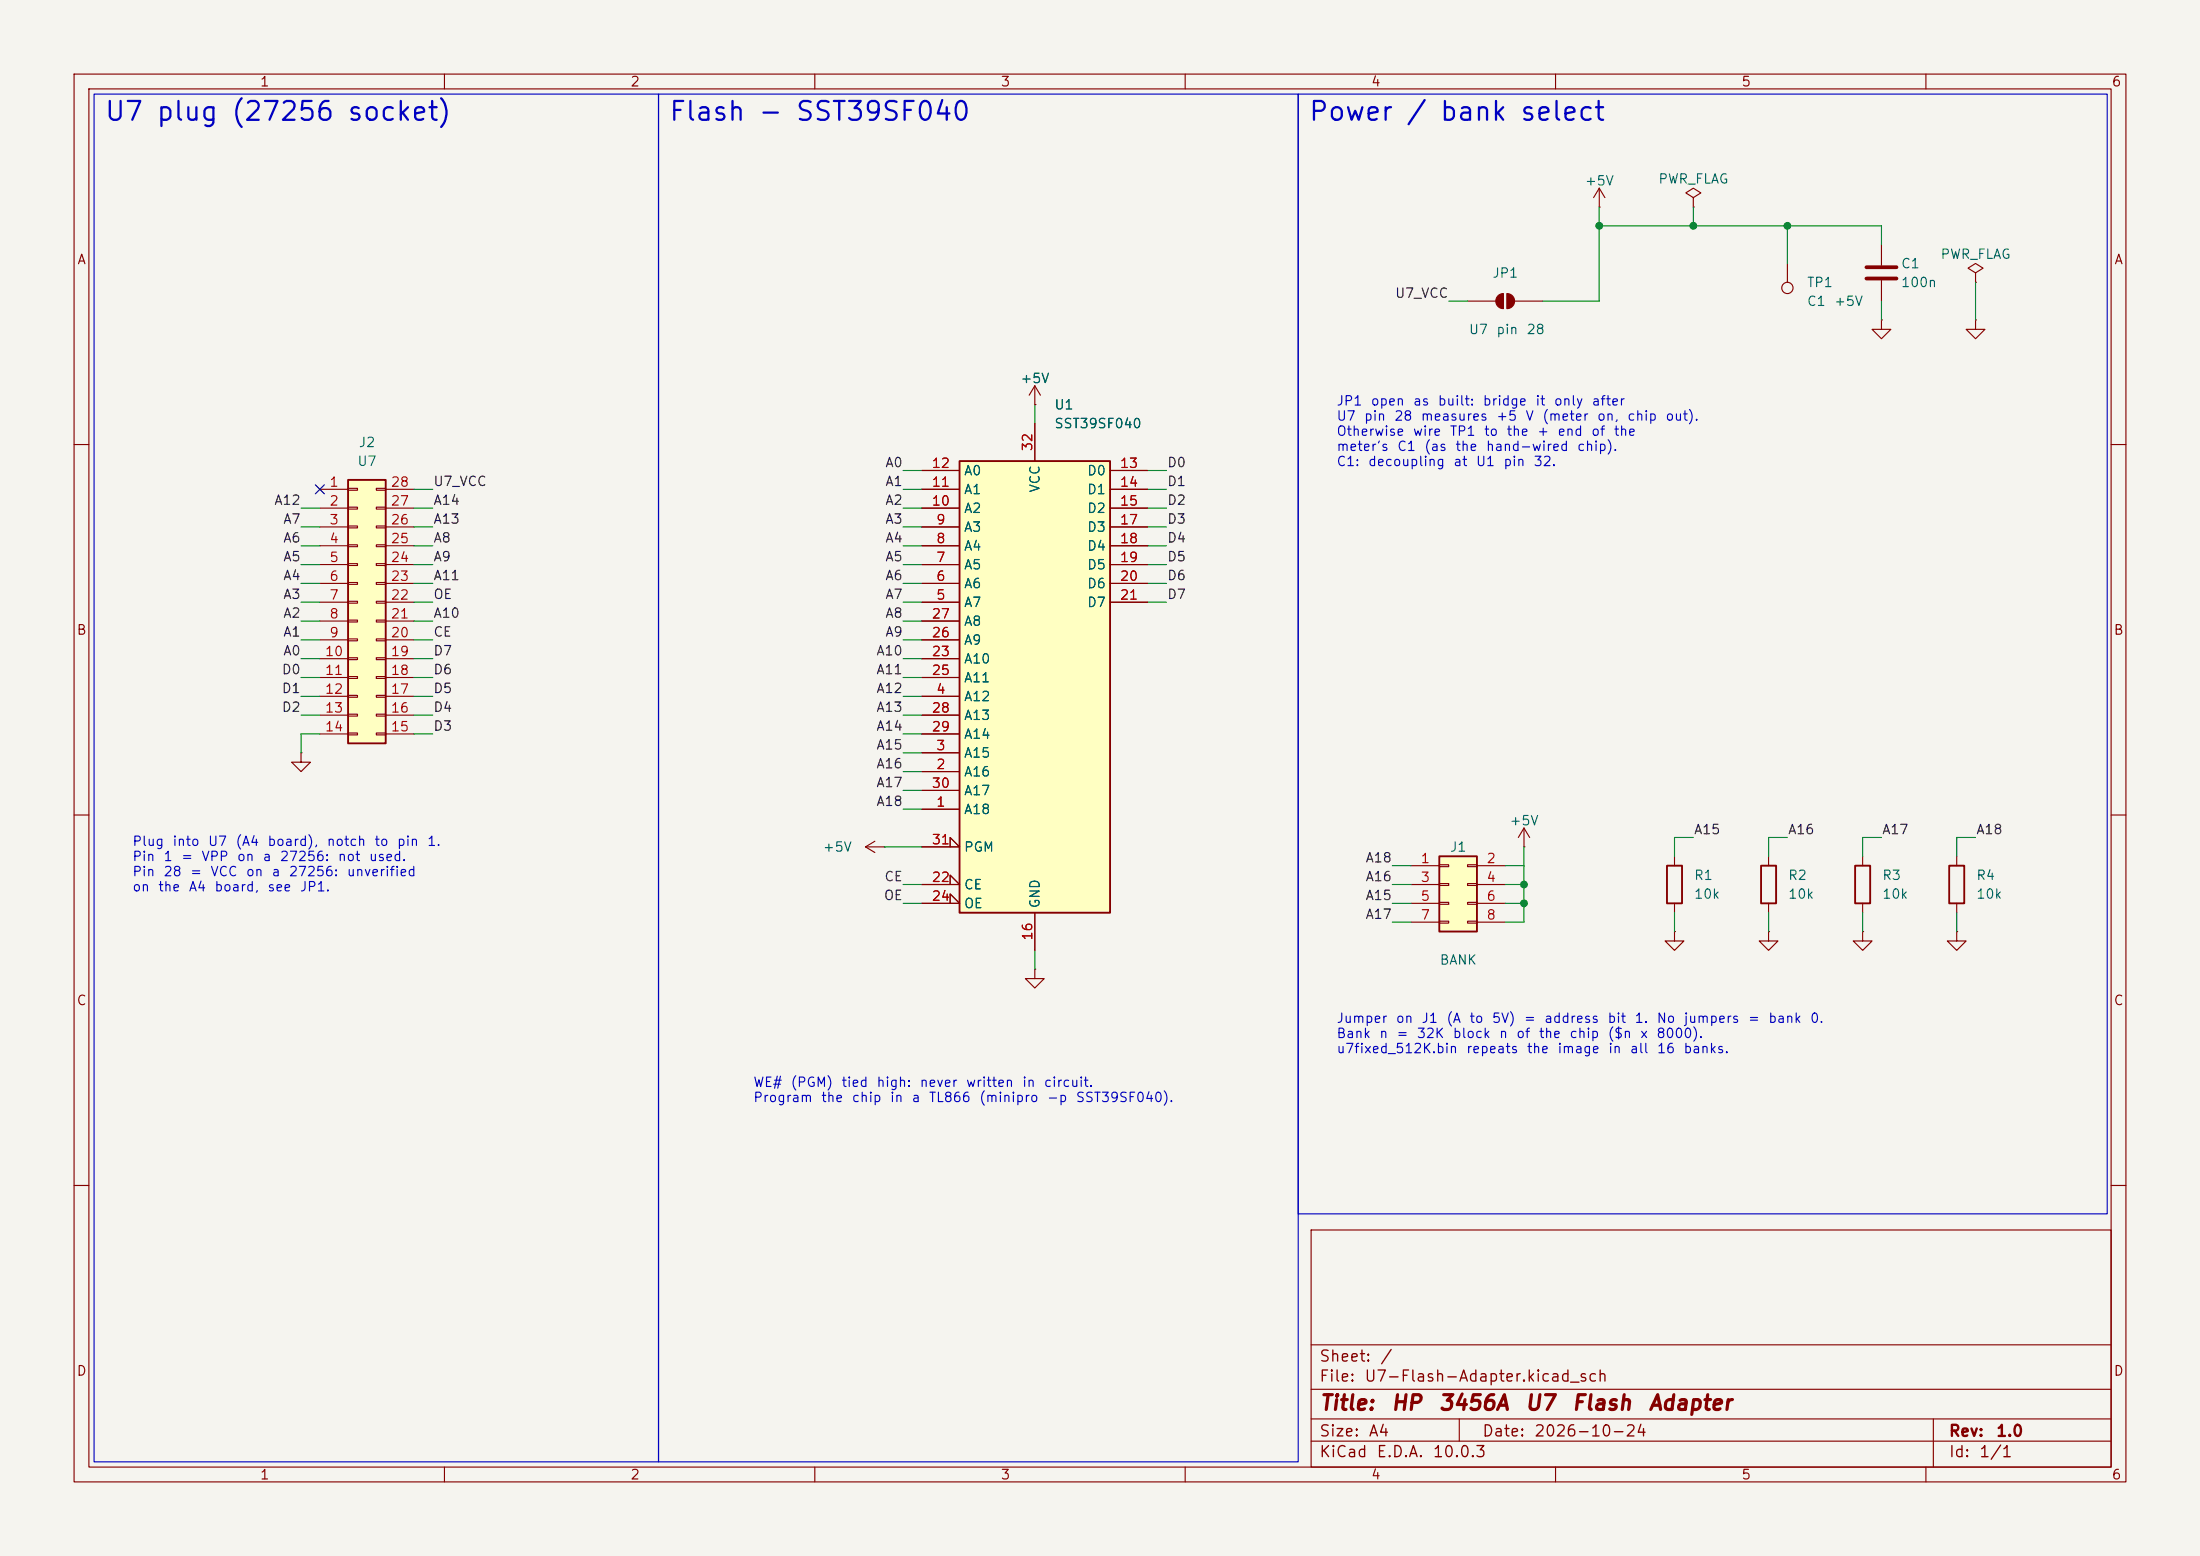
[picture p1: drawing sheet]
<svg xmlns="http://www.w3.org/2000/svg" width="297mm" height="210mm" viewBox="0 0 297 210" stroke-linecap="round" stroke-linejoin="round" font-family="sans-serif">
<path d="M0 0h297v210h-297z" fill="#f5f4ef" stroke="#f5f4ef" stroke-width=".14"/>
<g fill="none" stroke="#840000" stroke-width=".15">
<path d="M10 10h277v190h-277zM12 12h273v186h-273zM60 10v2M110 10v2M160 10v2M210 10v2M260 10v2M10 60h2M285 60h2M10 110h2M226.1 115.6v1.2M285 110h2"/>
<path d="M226.1 121.9v1.3M10 160h2M177 166h108v32h-108zM285 160h2M60 198v2M110 198v2M160 198v2M177 194.5h108M177 191.5h108M177 187.5h108M177 181.5h108M197 191.5v3"/>
<path d="M210 198v2M260 198v2M261 191.5v6.5"/>
</g>
<path d="M225 116.8h2.1v5.1h-2.1z" fill="none" stroke="#840000" stroke-width=".25"/>
<path d="M194.3 115.6h5.1v10.1h-5.1z" fill="#ffffc2"/>
<path d="M194.3 115.6h5.1v10.1h-5.1zM250.4 116.8h2.1v5.1h-2.1z" fill="none" stroke="#840000" stroke-width=".25"/>
<g fill="none" stroke="#840000" stroke-width=".15">
<path d="M40.6 101.6v1.3h1.3l-1.3 1.2-1.2-1.2h1.2M40.6 101.6h.1M190.5 116.8h3.8M190.5 119.4h3.8M194.3 116.7h1.3v.3h-1.3zM194.3 119.3h1.3v.2h-1.3zM198.1 116.7h1.3v.3h-1.3zM198.1 119.3h1.3v.2h-1.3zM199.4 116.8h3.8M199.4 119.4h3.8M251.5 115.6v1.2M190.5 121.9h3.8"/>
<path d="M190.5 124.5h3.8M194.3 121.8h1.3v.2h-1.3zM194.3 124.3h1.3v.3h-1.3zM198.1 121.8h1.3v.2h-1.3zM198.1 124.3h1.3v.3h-1.3zM199.4 121.9h3.8M199.4 124.5h3.8M226.1 125.7v1.3h1.2l-1.2 1.3-1.3-1.3h1.3M226.1 125.7h.1M238.8 125.7v1.3h1.2l-1.2 1.3-1.3-1.3h1.3M238.8 125.7h.1M251.5 125.7v1.3h1.2l-1.2 1.3-1.3-1.3h1.3"/>
<path d="M251.5 125.7h.1M251.5 121.9v1.3"/>
</g>
<path d="M47 64.8h5.1v35.5h-5.1z" fill="#ffffc2"/>
<path d="M47 64.8h5.1v35.5h-5.1zM237.7 116.8h2.1v5.1h-2.1z" fill="none" stroke="#840000" stroke-width=".25"/>
<g fill="none" stroke="#840000" stroke-width=".15">
<path d="M241.3 35.6v2.5M139.7 54.6h.1M139.7 52.1l-.8 1.2M139.7 52.1l.8 1.2M139.7 52.1v2.5M43.2 66h3.8M43.2 68.6h3.8M43.2 71.1h3.8M43.2 73.7h3.8M43.2 76.2h3.8M43.2 78.7h3.8M47 65.9h1.3v.3h-1.3z"/>
<path d="M47 68.5h1.3v.2h-1.3zM47 71h1.3v.2h-1.3zM47 73.5h1.3v.3h-1.3zM47 76.1h1.3v.2h-1.3zM47 78.6h1.3v.3h-1.3zM50.8 65.9h1.3v.3h-1.3zM50.8 68.5h1.3v.2h-1.3zM50.8 71h1.3v.2h-1.3zM50.8 73.5h1.3v.3h-1.3zM50.8 76.1h1.3v.2h-1.3zM50.8 78.6h1.3v.3h-1.3zM52.1 66h3.8"/>
<path d="M52.1 68.6h3.8M52.1 71.1h3.8M52.1 73.7h3.8M52.1 76.2h3.8M52.1 78.7h3.8M43.2 81.3h3.8M43.2 83.8h3.8M43.2 86.4h3.8M43.2 88.9h3.8M43.2 91.4h3.8M43.2 94h3.8M43.2 96.5h3.8"/>
<path d="M43.2 99.1h3.8M47 81.2h1.3v.2h-1.3zM47 83.7h1.3v.2h-1.3zM47 86.2h1.3v.3h-1.3zM47 88.8h1.3v.2h-1.3zM47 91.3h1.3v.3h-1.3zM47 93.9h1.3v.2h-1.3zM47 96.4h1.3v.2h-1.3zM47 98.9h1.3v.3h-1.3zM50.8 81.2h1.3v.2h-1.3zM50.8 83.7h1.3v.2h-1.3zM50.8 86.2h1.3v.3h-1.3z"/>
<path d="M50.8 88.8h1.3v.2h-1.3zM50.8 91.3h1.3v.3h-1.3zM50.8 93.9h1.3v.2h-1.3zM50.8 96.4h1.3v.2h-1.3zM50.8 98.9h1.3v.3h-1.3zM52.1 81.3h3.8M52.1 83.8h3.8M52.1 86.4h3.8M52.1 88.9h3.8M52.1 91.4h3.8M52.1 94h3.8M52.1 96.5h3.8"/>
<path d="M52.1 99.1h3.8M116.8 114.3l1.3 .8M116.8 114.3h2.6M118.1 113.5l-1.3 .8M119.4 114.3h.1M238.8 115.6v1.2M238.8 121.9v1.3M264.2 125.7v1.3h1.2l-1.2 1.3-1.3-1.3h1.3M264.2 125.7h.1"/>
<circle cx="241.3" cy="38.9" r=".76"/>
</g>
<path d="M129.5 62.2h20.4v61h-20.4z" fill="#ffffc2"/>
<path d="M129.5 62.2h20.4v61h-20.4zM263.1 116.8h2.1v5.1h-2.1z" fill="none" stroke="#840000" stroke-width=".25"/>
<g fill="none" stroke="#840000" stroke-width=".15">
<path d="M202.9 39.6v2.1M203.5 39.6v2.1M215.9 27.9h.1M215.9 25.4l-.8 1.3M215.9 25.4l.8 1.3M215.9 25.4v2.5M228.6 26.7l1-.7-1-.6-1 .6 1 .7v1.2M228.6 27.9h.1M254 33v2.8M254 37.8v2.8M266.7 36.8l1-.6-1-.6-1 .6 1 .6v1.3M266.7 38.1h.1"/>
<path d="M139.7 54.6h.1M139.7 57.2v5M198.1 40.6h3.8M204.5 40.6h3.8M254 43.2v1.3h1.3l-1.3 1.2-1.3-1.2h1.3M254 43.2h.1M266.7 43.2v1.3h1.3l-1.3 1.2-1.3-1.2h1.3M266.7 43.2h.1M124.5 78.7h5M124.5 76.2h5M124.5 73.7h5M124.5 71.1h5"/>
<path d="M124.5 68.6h5M124.5 66h5M124.5 63.5h5M149.9 78.7h5M149.9 76.2h5M149.9 73.7h5M149.9 71.1h5M149.9 68.6h5M149.9 66h5M149.9 63.5h5M124.5 94h5M124.5 81.3h5"/>
<path d="M124.5 88.9h5M124.5 91.4h5M124.5 86.4h5M124.5 83.8h5M124.5 96.5h5M124.5 99.1h5M149.9 81.3h5M124.5 119.4h5l-1.2-1.3v1.3M124.5 114.3h5l-1.2-1.3v1.3M124.5 109.2h5M124.5 104.1h5M124.5 101.6h5"/>
<path d="M124.5 106.7h5M205.7 114.3h.1M205.7 111.8l-.7 1.2M205.7 111.8l.8 1.2M205.7 111.8v2.5M264.2 115.6v1.2M124.5 121.9h5l-1.2-1.2v1.2M139.7 130.8v1.3h1.3l-1.3 1.3-1.3-1.3h1.3M139.7 130.8h.1M139.7 123.2v5.1M264.2 121.9v1.3"/>
</g>
<path d="M252 36.1h4M252 37.6h4" fill="none" stroke="#840000" stroke-width=".51"/>
<g fill="#840000" stroke="#840000" stroke-width=".15">
<path d="M202.2 39.9l.4-.2 .3-.1v2.1a1.02 1.02 0 0 1-.9-.7 1.02 1.02 0 0 1 .2-1.1z"/>
<path d="M203.5 39.6a1.02 1.02 0 0 1 1 1 1.02 1.02 0 0 1-1 1.1z"/>
</g>
<g fill="none" stroke="#009600" stroke-width=".15">
<path d="M215.9 27.9v12.7h-7.6M215.9 30.5h38.1v2.5M228.6 27.9v2.6M241.3 30.5v5.1M266.7 38.1v5.1M139.7 54.6v2.6M195.6 40.6h2.5M254 40.6v2.6M40.6 78.7h2.6M40.6 76.2h2.6M40.6 73.7h2.6M40.6 71.1h2.6"/>
<path d="M40.6 68.6h2.6M55.9 78.7h2.5M55.9 76.2h2.5M55.9 73.7h2.5M55.9 71.1h2.5M55.9 68.6h2.5M55.9 66h2.5M121.9 63.5h2.6M121.9 78.7h2.6M121.9 76.2h2.6M121.9 73.7h2.6M121.9 71.1h2.6"/>
<path d="M121.9 68.6h2.6M121.9 66h2.6M154.9 63.5h2.6M154.9 78.7h2.6M154.9 76.2h2.6M154.9 73.7h2.6M154.9 71.1h2.6M154.9 68.6h2.6M154.9 66h2.6M40.6 81.3h2.6M40.6 94h2.6M40.6 83.8h2.6"/>
<path d="M40.6 91.4h2.6M40.6 96.5h2.6M40.6 88.9h2.6M40.6 86.4h2.6M43.2 99.1h-2.6v2.5M55.9 81.3h2.5M55.9 94h2.5M55.9 83.8h2.5M55.9 91.4h2.5M55.9 96.5h2.5M55.9 88.9h2.5M55.9 86.4h2.5"/>
<path d="M55.9 99.1h2.5M121.9 81.3h2.6M121.9 94h2.6M121.9 83.8h2.6M121.9 91.4h2.6M121.9 96.5h2.6M121.9 88.9h2.6M121.9 86.4h2.6M121.9 99.1h2.6M154.9 81.3h2.6M119.4 114.3h5.1M121.9 109.2h2.6"/>
<path d="M121.9 106.7h2.6M121.9 104.1h2.6M121.9 119.4h2.6M121.9 101.6h2.6M188 119.4h2.5M188 116.8h2.5M203.2 119.4h2.5M203.2 116.8h2.5M205.7 114.3v10.2h-2.5M228.6 113h-2.5v2.6M241.3 113h-2.5v2.6M254 113h-2.5v2.6"/>
<path d="M266.7 113h-2.5v2.6M121.9 121.9h2.6M139.7 128.3v2.5M188 121.9h2.5M188 124.5h2.5M203.2 121.9h2.5M226.1 123.2v2.5M238.8 123.2v2.5M251.5 123.2v2.5M264.2 123.2v2.5"/>
</g>
<path d="M42.6 65.4l1.2 1.2M43.8 65.4l-1.2 1.2" fill="none" stroke="#000084" stroke-width=".15"/>
<path d="M12.7 12.7h76.2v184.6h-76.2zM88.9 12.7h86.4v184.6h-86.4zM175.3 12.7h109.2v151.1h-109.2z" fill="none" stroke="#0000c2" stroke-width=".15"/>
<g fill="#009600" stroke="#009600" stroke-width=".14">
<circle cx="215.9" cy="30.5" r=".46"/>
<circle cx="228.6" cy="30.5" r=".46"/>
<circle cx="241.3" cy="30.5" r=".46"/>
<circle cx="205.7" cy="119.4" r=".46"/>
<circle cx="205.7" cy="121.9" r=".46"/>
</g>
<g font-size="2.5" fill="#0000c2">
<text x="14" y="16.9">U7 plug (27256 socket)</text>
<text x="90.2" y="16.9">Flash - SST39SF040</text>
<text x="176.5" y="16.9">Power / bank select</text>
</g>
<g font-size="2" fill="#840000">
<text x="178" y="190.8">Title:</text>
<text x="187.7" y="190.8">HP</text>
<text x="194.1" y="190.8">3456A</text>
<text x="205.7" y="190.8">U7</text>
<text x="212.1" y="190.8">Flash</text>
<text x="222.4" y="190.8">Adapter</text>
</g>
<g font-size="1.5" fill="#840000">
<text x="178" y="184.2">Sheet:</text>
<text x="186.2" y="184.2">/</text>
<text x="178" y="186.9">File:</text>
<text x="184.1" y="186.9">U7-Flash-Adapter.kicad_sch</text>
<text x="178" y="197.1">KiCad</text>
<text x="178" y="194.3">Size:</text>
<text x="184.7" y="194.3">A4</text>
<text x="185.7" y="197.1">E.D.A.</text>
<text x="193.3" y="197.1">10.0.3</text>
<text x="200" y="194.3">Date:</text>
<text x="207" y="194.3">2026-10-24</text>
<text x="263" y="194.3">Rev:</text>
<text x="263" y="197.1">Id:</text>
<text x="267.1" y="197.1">1/1</text>
<text x="269.4" y="194.3">1.0</text>
</g>
<g font-size="1.3" fill="#840000">
<text x="35" y="12">1</text>
<text x="85" y="12">2</text>
<text x="135" y="12">3</text>
<text x="185" y="12">4</text>
<text x="235" y="12">5</text>
<text x="285" y="12">6</text>
<text x="10.3" y="36">A</text>
<text x="285.3" y="36">A</text>
<text x="10.3" y="86">B</text>
<text x="285.3" y="86">B</text>
<text x="10.3" y="136">C</text>
<text x="285.3" y="136">C</text>
<text x="10.3" y="186">D</text>
<text x="285.3" y="186">D</text>
<text x="35" y="200">1</text>
<text x="85" y="200">2</text>
<text x="135" y="200">3</text>
<text x="185" y="200">4</text>
<text x="235" y="200">5</text>
<text x="285" y="200">6</text>
</g>
<g font-size="1.3" fill="#006464">
<text x="213.9" y="25.4">+5V</text>
<text x="223.8" y="25.1">PWR_FLAG</text>
<text x="261.9" y="35.3">PWR_FLAG</text>
<text x="201.4" y="37.8">JP1</text>
<text x="243.8" y="39.1">TP1</text>
<text x="243.8" y="41.6">C1</text>
<text x="247.5" y="41.6">+5V</text>
<text x="256.5" y="36.5">C1</text>
<text x="256.5" y="39.1">100n</text>
<text x="198.2" y="45.4">U7</text>
<text x="201.9" y="45.4">pin</text>
<text x="206" y="45.4">28</text>
<text x="137.7" y="52">+5V</text>
<text x="142.2" y="55.6">U1</text>
<text x="142.2" y="58.1">SST39SF040</text>
<text x="48.2" y="63.2">U7</text>
<text x="48.3" y="60.7">J2</text>
<text x="130" y="64.5">A0</text>
<text x="146.7" y="64.5">D0</text>
<text x="130" y="69.6">A2</text>
<text x="130" y="67">A1</text>
<text x="140.7" y="66.6" transform="rotate(-90 140.7 66.6)">VCC</text>
<text x="146.7" y="67">D1</text>
<text x="146.7" y="69.6">D2</text>
<text x="130" y="77.2">A5</text>
<text x="130" y="74.6">A4</text>
<text x="130" y="72.1">A3</text>
<text x="146.7" y="72.1">D3</text>
<text x="146.7" y="74.6">D4</text>
<text x="146.7" y="77.2">D5</text>
<text x="130" y="82.3">A7</text>
<text x="130" y="79.7">A6</text>
<text x="146.7" y="79.7">D6</text>
<text x="146.7" y="82.3">D7</text>
<text x="130" y="89.9">A10</text>
<text x="130" y="87.3">A9</text>
<text x="130" y="84.8">A8</text>
<text x="130" y="95">A12</text>
<text x="130" y="92.4">A11</text>
<text x="130" y="97.5">A13</text>
<text x="130" y="100">A14</text>
<text x="130" y="105.1">A16</text>
<text x="130" y="102.6">A15</text>
<text x="130" y="107.7">A17</text>
<text x="130" y="110.2">A18</text>
<text x="203.7" y="111.7">+5V</text>
<text x="111" y="115.3">+5V</text>
<text x="130" y="115.3">PGM</text>
<text x="195.7" y="115.3">J1</text>
<text x="228.6" y="119.1">R1</text>
<text x="241.3" y="119.1">R2</text>
<text x="254" y="119.1">R3</text>
<text x="266.7" y="119.1">R4</text>
<text x="130" y="120.4">CE</text>
<text x="130" y="122.9">OE</text>
<text x="140.7" y="122.7" transform="rotate(-90 140.7 122.7)">GND</text>
<text x="228.6" y="121.6">10k</text>
<text x="241.3" y="121.6">10k</text>
<text x="254" y="121.6">10k</text>
<text x="266.7" y="121.6">10k</text>
<text x="194.3" y="130.5">BANK</text>
</g>
<g font-size="1.3" fill="#0f0f0f">
<text x="188.2" y="40.5">U7_VCC</text>
<text x="58.4" y="65.9">U7_VCC</text>
<text x="119.4" y="63.4">A0</text>
<text x="119.4" y="65.9">A1</text>
<text x="157.5" y="65.9">D1</text>
<text x="157.5" y="63.4">D0</text>
<text x="36.9" y="68.5">A12</text>
<text x="38.1" y="71">A7</text>
<text x="58.4" y="71">A13</text>
<text x="58.4" y="68.5">A14</text>
<text x="119.4" y="71">A3</text>
<text x="119.4" y="68.5">A2</text>
<text x="157.5" y="71">D3</text>
<text x="157.5" y="68.5">D2</text>
<text x="38.1" y="73.5">A6</text>
<text x="38.1" y="76.1">A5</text>
<text x="58.4" y="76.1">A9</text>
<text x="58.4" y="73.5">A8</text>
<text x="119.4" y="73.5">A4</text>
<text x="119.4" y="76.1">A5</text>
<text x="157.5" y="73.5">D4</text>
<text x="157.5" y="76.1">D5</text>
<text x="38.1" y="78.6">A4</text>
<text x="38.1" y="81.2">A3</text>
<text x="38.1" y="83.7">A2</text>
<text x="58.4" y="78.6">A11</text>
<text x="58.4" y="81.2">OE</text>
<text x="58.4" y="83.7">A10</text>
<text x="119.4" y="83.7">A8</text>
<text x="119.4" y="78.6">A6</text>
<text x="119.4" y="81.2">A7</text>
<text x="157.5" y="78.6">D6</text>
<text x="157.5" y="81.2">D7</text>
<text x="38.1" y="86.2">A1</text>
<text x="38.1" y="88.8">A0</text>
<text x="58.4" y="88.8">D7</text>
<text x="58.4" y="86.2">CE</text>
<text x="118.2" y="88.8">A10</text>
<text x="119.4" y="86.2">A9</text>
<text x="38" y="91.3">D0</text>
<text x="38" y="93.9">D1</text>
<text x="58.4" y="93.9">D5</text>
<text x="58.4" y="91.3">D6</text>
<text x="118.2" y="91.3">A11</text>
<text x="118.2" y="93.9">A12</text>
<text x="38" y="96.4">D2</text>
<text x="58.4" y="98.9">D3</text>
<text x="58.4" y="96.4">D4</text>
<text x="118.2" y="96.4">A13</text>
<text x="118.2" y="98.9">A14</text>
<text x="118.2" y="101.5">A15</text>
<text x="118.2" y="106.6">A17</text>
<text x="118.2" y="104">A16</text>
<text x="118.2" y="109.1">A18</text>
<text x="228.6" y="112.9">A15</text>
<text x="241.3" y="112.9">A16</text>
<text x="254" y="112.9">A17</text>
<text x="266.7" y="112.9">A18</text>
<text x="119.3" y="119.3">CE</text>
<text x="184.2" y="119.3">A16</text>
<text x="184.2" y="116.7">A18</text>
<text x="119.2" y="121.8">OE</text>
<text x="184.2" y="121.8">A15</text>
<text x="184.2" y="124.3">A17</text>
</g>
<g font-size="1.3" fill="#0000c2">
<text x="180.3" y="55.1">JP1</text>
<text x="180.3" y="57.1">U7</text>
<text x="180.3" y="59.1">Otherwise</text>
<text x="184.1" y="57.1">pin</text>
<text x="185" y="55.1">open</text>
<text x="188.1" y="57.1">28</text>
<text x="190.6" y="59.1">wire</text>
<text x="190.7" y="55.1">as</text>
<text x="191.7" y="57.1">measures</text>
<text x="194" y="55.1">built:</text>
<text x="195.6" y="59.1">TP1</text>
<text x="200.1" y="55.1">bridge</text>
<text x="200.2" y="59.1">to</text>
<text x="201.9" y="57.1">+5</text>
<text x="203.3" y="59.1">the</text>
<text x="205.8" y="57.1">V</text>
<text x="207.2" y="55.1">it</text>
<text x="207.4" y="59.1">+</text>
<text x="208.1" y="57.1">(meter</text>
<text x="209.7" y="55.1">only</text>
<text x="210.2" y="59.1">end</text>
<text x="214.7" y="59.1">of</text>
<text x="214.8" y="55.1">after</text>
<text x="215.5" y="57.1">on,</text>
<text x="217.8" y="59.1">the</text>
<text x="219.6" y="57.1">chip</text>
<text x="224.7" y="57.1">out).</text>
<text x="180.3" y="61.2">meter's</text>
<text x="180.3" y="63.2">C1:</text>
<text x="184.6" y="63.2">decoupling</text>
<text x="188.5" y="61.2">C1</text>
<text x="192.2" y="61.2">(as</text>
<text x="196.1" y="63.2">at</text>
<text x="196.4" y="61.2">the</text>
<text x="199.2" y="63.2">U1</text>
<text x="200.5" y="61.2">hand-wired</text>
<text x="202.9" y="63.2">pin</text>
<text x="206.9" y="63.2">32.</text>
<text x="212.8" y="61.2">chip).</text>
<text x="17.8" y="114.5">Plug</text>
<text x="17.8" y="116.5">Pin</text>
<text x="17.8" y="118.6">Pin</text>
<text x="22" y="116.5">1</text>
<text x="22" y="118.6">28</text>
<text x="23.2" y="114.5">into</text>
<text x="24.4" y="116.5">=</text>
<text x="25.6" y="118.6">=</text>
<text x="27.1" y="116.5">VPP</text>
<text x="28" y="114.5">U7</text>
<text x="28.3" y="118.6">VCC</text>
<text x="31.7" y="114.5">(A4</text>
<text x="31.9" y="116.5">on</text>
<text x="33.1" y="118.6">on</text>
<text x="35.4" y="116.5">a</text>
<text x="36" y="114.5">board),</text>
<text x="36.6" y="118.6">a</text>
<text x="37.7" y="116.5">27256:</text>
<text x="38.9" y="118.6">27256:</text>
<text x="44" y="114.5">notch</text>
<text x="45.5" y="116.5">not</text>
<text x="46.7" y="118.6">unverified</text>
<text x="49.7" y="116.5">used.</text>
<text x="50.4" y="114.5">to</text>
<text x="53.5" y="114.5">pin</text>
<text x="57.6" y="114.5">1.</text>
<text x="17.8" y="120.6">on</text>
<text x="21.2" y="120.6">the</text>
<text x="25.4" y="120.6">A4</text>
<text x="28.9" y="120.6">board,</text>
<text x="36" y="120.6">see</text>
<text x="40.4" y="120.6">JP1.</text>
<text x="180.3" y="138.4">Jumper</text>
<text x="180.3" y="140.4">Bank</text>
<text x="180.3" y="142.5">u7fixed_512K.bin</text>
<text x="186.1" y="140.4">n</text>
<text x="188.3" y="138.4">on</text>
<text x="188.4" y="140.4">=</text>
<text x="191.2" y="140.4">32K</text>
<text x="191.8" y="138.4">J1</text>
<text x="195.2" y="138.4">(A</text>
<text x="196" y="140.4">block</text>
<text x="197.8" y="142.5">repeats</text>
<text x="198.3" y="138.4">to</text>
<text x="201.3" y="138.4">5V)</text>
<text x="202.3" y="140.4">n</text>
<text x="204.6" y="140.4">of</text>
<text x="205.6" y="138.4">=</text>
<text x="206" y="142.5">the</text>
<text x="207.6" y="140.4">the</text>
<text x="208.4" y="138.4">address</text>
<text x="210.2" y="142.5">image</text>
<text x="211.8" y="140.4">chip</text>
<text x="216.9" y="138.4">bit</text>
<text x="216.9" y="140.4">($n</text>
<text x="217" y="142.5">in</text>
<text x="219.9" y="142.5">all</text>
<text x="220.6" y="138.4">1.</text>
<text x="221.3" y="140.4">x</text>
<text x="223.5" y="140.4">8000).</text>
<text x="223.6" y="138.4">No</text>
<text x="223.6" y="142.5">16</text>
<text x="227.2" y="142.5">banks.</text>
<text x="227.2" y="138.4">jumpers</text>
<text x="235.9" y="138.4">=</text>
<text x="238.6" y="138.4">bank</text>
<text x="244.3" y="138.4">0.</text>
<text x="101.6" y="147">WE#</text>
<text x="101.6" y="149.1">Program</text>
<text x="106.6" y="147">(PGM)</text>
<text x="110.8" y="149.1">the</text>
<text x="113.5" y="147">tied</text>
<text x="114.9" y="149.1">chip</text>
<text x="118.2" y="147">high:</text>
<text x="120" y="149.1">in</text>
<text x="123" y="149.1">a</text>
<text x="124.1" y="147">never</text>
<text x="125.3" y="149.1">TL866</text>
<text x="130.3" y="147">written</text>
<text x="132.1" y="149.1">(minipro</text>
<text x="137.9" y="147">in</text>
<text x="140.8" y="147">circuit.</text>
<text x="141.2" y="149.1">-p</text>
<text x="145.1" y="149.1">SST39SF040).</text>
</g>
<g font-size="1.3" fill="#a90000">
<text x="125.7" y="63.5">12</text>
<text x="139.7" y="61" transform="rotate(-90 139.7 61)">32</text>
<text x="151.1" y="63.5">13</text>
<text x="44.4" y="66">1</text>
<text x="44.4" y="68.6">2</text>
<text x="44.4" y="71.1">3</text>
<text x="52.7" y="71.1">26</text>
<text x="52.7" y="68.6">27</text>
<text x="52.7" y="66">28</text>
<text x="125.7" y="68.6">10</text>
<text x="125.7" y="66">11</text>
<text x="126.3" y="71.1">9</text>
<text x="151.1" y="66">14</text>
<text x="151.1" y="68.6">15</text>
<text x="151.1" y="71.1">17</text>
<text x="44.4" y="73.6">4</text>
<text x="44.4" y="76.2">5</text>
<text x="52.7" y="76.2">24</text>
<text x="52.7" y="73.6">25</text>
<text x="126.3" y="76.2">7</text>
<text x="126.3" y="73.6">8</text>
<text x="151.1" y="73.6">18</text>
<text x="151.1" y="76.2">19</text>
<text x="44.4" y="78.7">6</text>
<text x="44.4" y="81.3">7</text>
<text x="44.4" y="83.8">8</text>
<text x="52.7" y="83.8">21</text>
<text x="52.7" y="81.3">22</text>
<text x="52.7" y="78.7">23</text>
<text x="125.7" y="83.8">27</text>
<text x="126.3" y="81.3">5</text>
<text x="126.3" y="78.7">6</text>
<text x="151.1" y="78.7">20</text>
<text x="151.1" y="81.3">21</text>
<text x="43.8" y="88.9">10</text>
<text x="44.4" y="86.3">9</text>
<text x="52.7" y="88.9">19</text>
<text x="52.7" y="86.3">20</text>
<text x="125.7" y="88.9">23</text>
<text x="125.7" y="86.3">26</text>
<text x="43.8" y="91.4">11</text>
<text x="43.8" y="94">12</text>
<text x="52.7" y="94">17</text>
<text x="52.7" y="91.4">18</text>
<text x="125.7" y="91.4">25</text>
<text x="126.3" y="94">4</text>
<text x="43.8" y="96.5">13</text>
<text x="43.8" y="99">14</text>
<text x="52.7" y="99">15</text>
<text x="52.7" y="96.5">16</text>
<text x="125.7" y="96.5">28</text>
<text x="125.7" y="99">29</text>
<text x="126.3" y="101.6">3</text>
<text x="125.7" y="106.7">30</text>
<text x="126.3" y="104.1">2</text>
<text x="126.3" y="109.2">1</text>
<text x="125.7" y="119.4">22</text>
<text x="125.7" y="114.3">31</text>
<text x="191.7" y="116.8">1</text>
<text x="191.7" y="119.4">3</text>
<text x="200.6" y="116.8">2</text>
<text x="200.6" y="119.4">4</text>
<text x="125.7" y="121.9">24</text>
<text x="191.7" y="121.9">5</text>
<text x="191.7" y="124.4">7</text>
<text x="200.6" y="121.9">6</text>
<text x="200.6" y="124.4">8</text>
<text x="139.7" y="127" transform="rotate(-90 139.7 127)">16</text>
</g>
</svg>
